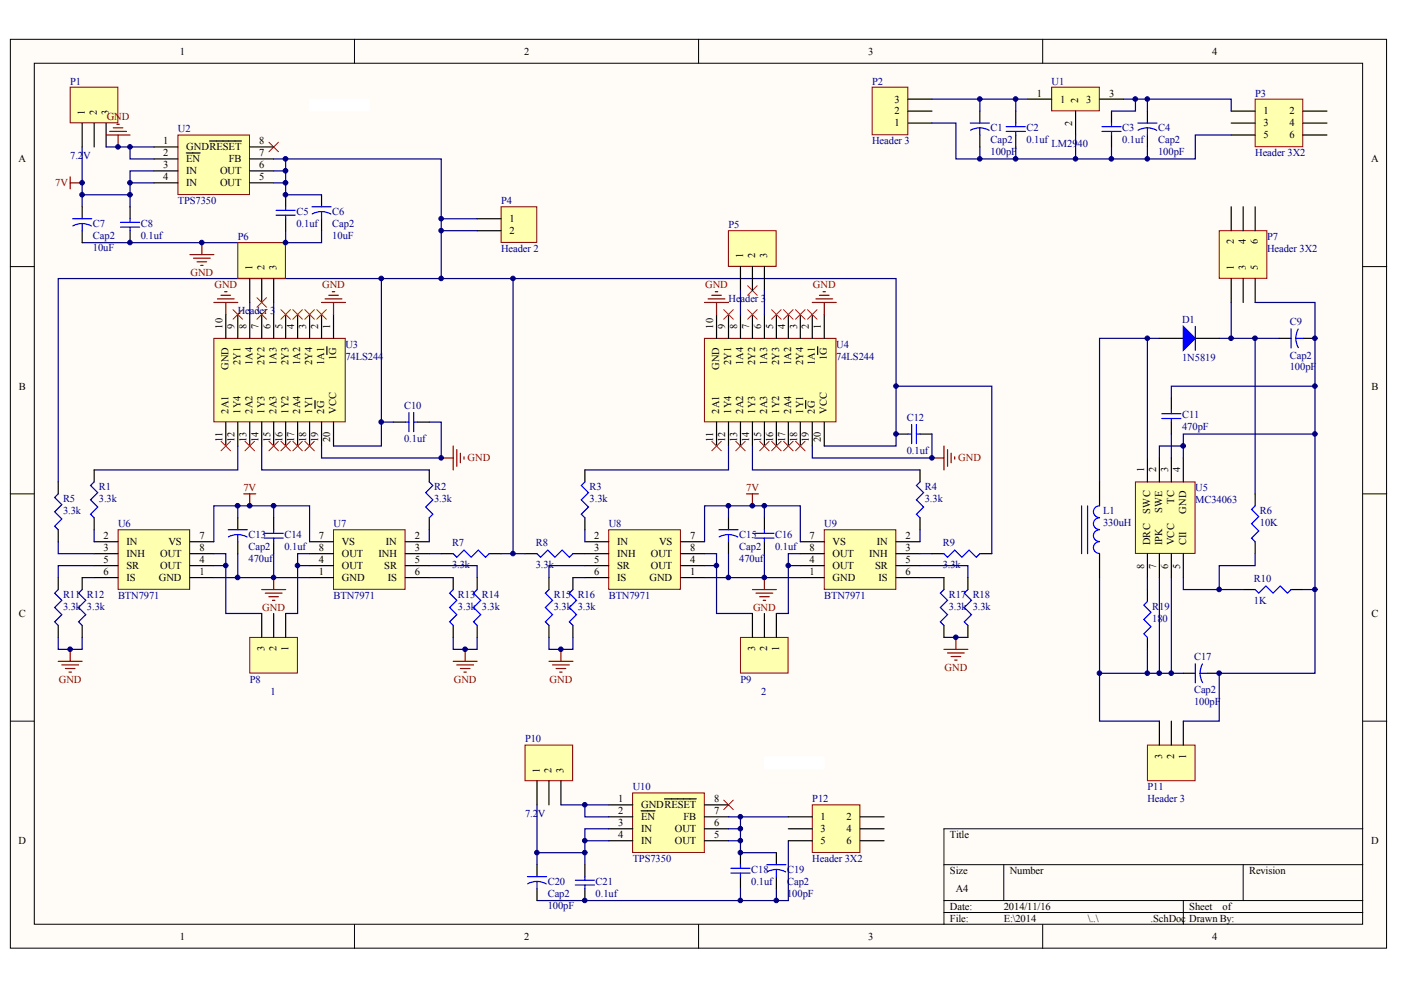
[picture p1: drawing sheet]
<svg xmlns="http://www.w3.org/2000/svg" width="297mm" height="210mm" viewBox="0 0 297 210" stroke-linecap="round" stroke-linejoin="round" font-family="sans-serif">
<g fill="#fffcf8" stroke="#000" stroke-width=".21">
<path d="M2.2 8.3h291.8v192.7h-291.8z"/>
<path d="M7.3 13.4h281.6v182.6h-281.6z"/>
</g>
<g fill="none" stroke="#000" stroke-width=".21">
<path d="M75.2 8.3v5.1M148.1 8.3v5.1M221.1 8.3v5.1M2.2 56.5h5.1M289 56.5h5M2.2 104.7h5.1M289 104.7h5M2.2 152.9h5.1M289 152.9h5M289 175.7h-88.9v20.3M75.2 196v5.1M148.1 196v5.1"/>
<path d="M200.1 183.3h88.9M200.1 190.9h88.9M200.1 193.5h88.9M212.8 183.3v7.6M221.1 196v5.1M250.9 190.9v5.1M263.6 183.3v7.6"/>
</g>
<path d="M149.4 71.7h27.8v17.7h-27.8z" fill="#ffffb0" stroke="#800000" stroke-width=".21"/>
<g fill="none" stroke="#000" stroke-width=".25">
<path d="M151.9 66.7v5M154.5 66.7v5M157 66.7v5M159.5 66.7v5M162.1 66.7v5M164.6 66.7v5M167.1 66.7v5M169.7 66.7v5M172.2 66.7v5M173.4 73.5v1.7M174.8 66.7v5M151.9 89.5v5.1"/>
<path d="M154.5 89.5v5.1M157 89.5v5.1M159.5 89.5v5.1M162.1 89.5v5.1M164.6 89.5v5.1M167.1 89.5v5.1M169.7 89.5v5.1M170.8 84.9v1.7M172.2 89.5v5.1M174.8 89.5v5.1"/>
</g>
<path d="M159.5 94.6v5h35.6M197.6 92v5.1h-25.4v-2.5" fill="none" stroke="#000080" stroke-width=".25"/>
<g fill="none" stroke="#800000" stroke-width=".25">
<path d="M149.4 64.1h5.1M150.1 63.4h3.6M150.9 62.6h2M151.7 61.9h.5M151.9 64.1v2.6M197.6 97.1h2.5M200.1 94.6v5M200.9 95.3v3.6M201.7 96.1v2M202.4 96.8v.6M14.9 137.7v2.5M55.5 125h5.1"/>
<path d="M56.2 125.8h3.6M57 126.5h2M57.8 127.3h.5M58 122.5v2.5M12.3 140.2h5.1M13.1 141h3.6M13.9 141.7h2M14.6 142.5h.5"/>
</g>
<path d="M25 112.3h15.2v12.6h-15.2z" fill="#ffffb0" stroke="#800000" stroke-width=".21"/>
<path d="M20 114.9h5M20 117.4h5M20 119.9h5M40.3 114.9h5M40.3 117.4h5M40.3 119.9h5M20 122.5h5M40.3 122.5h5" fill="none" stroke="#000" stroke-width=".25"/>
<path d="M70.7 112.3h15.2v12.6h-15.2z" fill="#ffffb0" stroke="#800000" stroke-width=".21"/>
<path d="M65.6 114.9h5.1M65.6 117.4h5.1M65.6 119.9h5.1M85.9 114.9h5.1M85.9 117.4h5.1M85.9 119.9h5.1M65.6 122.5h5.1M85.9 122.5h5.1" fill="none" stroke="#000" stroke-width=".25"/>
<g fill="none" stroke="#000080" stroke-width=".25">
<path d="M20 119.9h-7.7v2.6M45.3 117.4h2.6v12.7h7.6M45.3 114.9v-7.7h20.3v7.7M45.3 119.9h2.6M50.4 107.2v2.6M50.4 117.4v5.1M58 107.2v2.6M58 117.4v5.1M63.1 119.9h2.5M91 117.4h2.6M17.4 122.5h2.6M45.3 122.5h20.3"/>
<path d="M91 122.5h5.1"/>
</g>
<path d="M45.3 71.7h27.9v17.7h-27.9z" fill="#ffffb0" stroke="#800000" stroke-width=".21"/>
<g fill="none" stroke="#000" stroke-width=".25">
<path d="M47.9 66.7v5M50.4 66.7v5M52.9 66.7v5M55.5 66.7v5M58 66.7v5M60.6 66.7v5M63.1 66.7v5M65.6 66.7v5M68.2 66.7v5M69.3 73.5v1.7M70.7 66.7v5M47.9 89.5v5.1"/>
<path d="M50.4 89.5v5.1M52.9 89.5v5.1M55.5 89.5v5.1M58 89.5v5.1M60.6 89.5v5.1M63.1 89.5v5.1M65.6 89.5v5.1M66.8 84.9v1.7M68.2 89.5v5.1M70.7 89.5v5.1"/>
</g>
<path d="M50.4 94.6v5h-30.4M55.5 94.6v5h35.5M91 89.5h2.6v7.6h-25.4v-2.5M20 112.3v2.6M91 112.3v2.6" fill="none" stroke="#000080" stroke-width=".25"/>
<g fill="none" stroke="#800000" stroke-width=".25">
<path d="M40.3 54h5M41 54.7h3.6M41.8 55.5h2M42.5 56.3h.6M42.8 51.5v2.5M45.3 64.1h5.1M46.1 63.4h3.6M46.9 62.6h2M47.6 61.9h.5M47.9 64.1v2.6M93.6 97.1h2.5M96.1 94.6v5"/>
<path d="M96.9 95.3v3.6M97.6 96.1v2M98.4 96.8v.6"/>
</g>
<path d="M57 30.1l2 2.1M59 30.1l-2 2.1" fill="none" stroke="#f00" stroke-width=".21"/>
<path d="M37.7 28.6h15.2v12.7h-15.2z" fill="#ffffb0" stroke="#800000" stroke-width=".21"/>
<path d="M32.6 31.2h5.1M32.6 33.7h5.1M32.6 36.2h5.1M32.6 38.8h5.1M39.5 32.4h2.9M44.4 29.9h6.8M52.9 31.2h5.1M52.9 33.7h5.1M52.9 36.2h5.1M52.9 38.8h5.1" fill="none" stroke="#000" stroke-width=".25"/>
<path d="M32.6 36.2h-5v7.6M58 33.7h2.6v7.6h7.6M58 36.2h2.6M58 38.8h2.6" fill="none" stroke="#000080" stroke-width=".25"/>
<path d="M52.9 135.1h10.1v7.6h-10.1z" fill="#ffffb0" stroke="#800000" stroke-width=".21"/>
<g fill="none" stroke="#000" stroke-width=".25">
<path d="M20 99.6v2.6M91 99.6v2.6M12.3 102.2v2.5M12.3 112.3v2.6M20 109.8v2.5M91 109.8v2.5M93.6 117.4h2.5M103.7 117.4h2.5M12.3 122.5v2.5M12.3 132.6v2.5M17.4 122.5v2.5M17.4 132.6v2.5"/>
<path d="M55.5 130.1v5M58 130.1v5M60.6 130.1v5M96.1 122.5v2.5M96.1 132.6v2.5M101.2 122.5v2.5M101.2 132.6v2.5"/>
</g>
<path d="M17.4 31.2v12.6M27.6 38.8h5M60.6 33.7h33v25.4M17.4 41.3h10.2M80.9 59.1v35.5h-10.2M108.8 59.1h81.2v35.5h-15.2M154.5 94.6v5h-30.5M12.3 114.9v2.5h7.7M65.6 117.4h-2.5v12.7h-2.5M91 119.9h10.2v2.6M12.3 135.1v2.6h5.1v-2.6M96.1 135.1v2.6h5.1v-2.6" fill="none" stroke="#000080" stroke-width=".25"/>
<g fill="none" stroke="#800000" stroke-width=".25">
<path d="M68.2 64.1h5.1M68.9 63.4h3.6M69.7 62.6h2M70.5 61.9h.5M70.7 64.1v2.6M172.2 64.1h5.1M173 63.4h3.5M173.7 62.6h2.1M174.5 61.9h.5M174.8 64.1v2.6M98.6 137.7v2.5M118.9 137.7v2.5"/>
<path d="M159.5 125h5.1M160.3 125.8h3.5M161.1 126.5h2M161.8 127.3h.5M162.1 122.5v2.5M96.1 140.2h5.1M96.9 141h3.5M97.6 141.7h2M98.4 142.5h.5M116.4 140.2h5.1M117.2 141h3.5M117.9 141.7h2"/>
<path d="M118.7 142.5h.5"/>
</g>
<g fill="none" stroke="#f00" stroke-width=".21">
<path d="M49.4 65.7l2 2M51.4 65.7l-2 2M54.5 65.7l2 2M56.5 65.7l-2 2M59.5 65.7l2.1 2M61.6 65.7l-2.1 2M62.1 65.7l2 2M64.1 65.7l-2 2M64.6 65.7l2.1 2M66.7 65.7l-2.1 2M67.2 65.7l2 2M69.2 65.7l-2 2"/>
<path d="M153.4 65.7l2.1 2M155.5 65.7l-2.1 2M158.5 60.6l2 2M160.5 60.6l-2 2M163.6 65.7l2 2M165.6 65.7l-2 2M166.1 65.7l2.1 2M168.2 65.7l-2.1 2M168.7 65.7l2 2M170.7 65.7l-2 2M171.2 65.7l2 2M173.2 65.7l-2 2"/>
<path d="M46.9 93.6l2 2M48.9 93.6l-2 2M51.9 93.6l2.1 2M54 93.6l-2.1 2M57 93.6l2 2M59 93.6l-2 2M59.5 93.6l2.1 2M61.6 93.6l-2.1 2M62.1 93.6l2 2M64.1 93.6l-2 2M64.6 93.6l2.1 2M66.7 93.6l-2.1 2"/>
<path d="M150.9 93.6l2 2M152.9 93.6l-2 2M156 93.6l2 2M158 93.6l-2 2M161.1 93.6l2 2M163.1 93.6l-2 2M163.6 93.6l2 2M165.6 93.6l-2 2M166.1 93.6l2.1 2M168.2 93.6l-2.1 2M168.7 93.6l2 2M170.7 93.6l-2 2"/>
</g>
<path d="M12.3 104.7l-.7 .8 1.5 1.5-1.5 1.5 1.5 1.5-1.5 1.6 .7 .7M20 102.2l-.8 .7 1.5 1.6-1.5 1.5 1.5 1.5-1.5 1.5 .8 .8M91 102.2l.8 .7-1.5 1.6 1.5 1.5-1.5 1.5 1.5 1.5-.8 .8M96.1 117.4l.8 .8 1.5-1.6 1.5 1.6 1.5-1.6 1.5 1.6 .8-.8M12.3 125l-.7 .8 1.5 1.5-1.5 1.5 1.5 1.5-1.5 1.5 .7 .8M17.4 125l-.7 .8 1.5 1.5-1.5 1.5 1.5 1.5-1.5 1.5 .7 .8M96.1 125l-.8 .8 1.6 1.5-1.6 1.5 1.6 1.5-1.6 1.5 .8 .8M101.2 125l-.8 .8 1.5 1.5-1.5 1.5 1.5 1.5-1.5 1.5 .8 .8" fill="none" stroke="#00f" stroke-width=".25"/>
<path d="M129.1 112.3h15.2v12.6h-15.2z" fill="#ffffb0" stroke="#800000" stroke-width=".21"/>
<path d="M124 114.9h5.1M124 117.4h5.1M124 119.9h5.1M144.3 114.9h5.1M144.3 117.4h5.1M144.3 119.9h5.1M124 122.5h5.1M144.3 122.5h5.1" fill="none" stroke="#000" stroke-width=".25"/>
<path d="M174.8 112.3h15.1v12.6h-15.1z" fill="#ffffb0" stroke="#800000" stroke-width=".21"/>
<path d="M169.7 114.9h5.1M169.7 117.4h5.1M169.7 119.9h5.1M190 114.9h5.1M190 117.4h5.1M190 119.9h5.1M169.7 122.5h5.1M190 122.5h5.1" fill="none" stroke="#000" stroke-width=".25"/>
<g fill="none" stroke="#000080" stroke-width=".25">
<path d="M124 119.9h-7.6v2.6M124 112.3v2.6M149.4 117.4h2.5v12.7h7.6M149.4 114.9v-7.7h20.3v7.7M149.4 119.9h2.5M154.5 107.2v2.6M154.5 117.4v5.1M162.1 107.2v2.6M162.1 117.4v5.1M167.1 119.9h2.6M195.1 117.4h2.5M195.1 112.3v2.6"/>
<path d="M121.5 122.5h2.5M149.4 122.5h20.3M195.1 122.5h5"/>
</g>
<path d="M157 135.1h10.1v7.6h-10.1z" fill="#ffffb0" stroke="#800000" stroke-width=".21"/>
<g fill="none" stroke="#000" stroke-width=".25">
<path d="M27.6 43.8v2.6M27.6 48.9v2.6M60.6 41.3v2.5M60.6 46.4v2.5M124 99.6v2.6M195.1 99.6v2.6M58 109.8v2.5M58 114.9v2.5M111.3 117.4h2.6M121.5 117.4h2.5M124 109.8v2.5M162.1 109.8v2.5"/>
<path d="M162.1 114.9v2.5M195.1 109.8v2.5M197.6 117.4h2.5M207.7 117.4h2.6M116.4 122.5v2.5M116.4 132.6v2.5M121.5 122.5v2.5M121.5 132.6v2.5M159.5 130.1v5M162.1 130.1v5M164.6 130.1v5M200.1 122.5v2.5"/>
<path d="M200.1 132.6v2.5M205.2 122.5v2.5M205.2 132.6v2.5"/>
</g>
<path d="M60.6 48.9v2.6M68.2 48.9v2.6h-50.8M80.9 89.5h2.5M190 81.9h20.3v35.5M12.3 102.2v-43.1h96.5v58.3h-2.6M108.8 117.4h2.5M169.7 117.4h-2.6v12.7h-2.5M195.1 119.9h10.1v2.6M116.4 135.1v2.6h5.1v-2.6M200.1 135.1h5.1" fill="none" stroke="#000080" stroke-width=".25"/>
<g fill="none" stroke="#00f" stroke-width=".25">
<path d="M25.5 48.2h4.1M25.5 47.1h4.1M27.6 46.4v.7M27.6 48.2v.7M58.5 45.6h4.1M58.5 44.6h4.1M60.6 43.8v.8M60.6 45.6v.8M56 114.1h4.1M56 113.1h4.1M58 112.3v.8M58 114.1v.8"/>
<path d="M113.9 117.4l.7 .8 1.5-1.6 1.6 1.6 1.5-1.6 1.5 1.6 .8-.8M124 102.2l-.8 .7 1.6 1.6-1.6 1.5 1.6 1.5-1.6 1.5 .8 .8M160 114.1h4.1M160 113.1h4.1M162.1 112.3v.8M162.1 114.1v.8M195.1 102.2l-.8 .7 1.5 1.6-1.5 1.5 1.5 1.5-1.5 1.5 .8 .8M200.1 117.4l.8 .8 1.5-1.6 1.5 1.6 1.6-1.6 1.5 1.6 .7-.8M116.4 125l-.8 .8 1.6 1.5-1.6 1.5 1.6 1.5-1.6 1.5 .8 .8M121.5 125l-.8 .8 1.5 1.5-1.5 1.5 1.5 1.5-1.5 1.5 .8 .8M200.1 125l-.7 .8 1.5 1.5-1.5 1.5 1.5 1.5-1.5 1.5 .7 .8M205.2 125l-.8 .8 1.6 1.5-1.6 1.5 1.6 1.5-1.6 1.5 .8 .8"/>
</g>
<path d="M200.1 137.7h5.1M200.9 138.4h3.5M201.7 139.2h2M202.4 140h.5M202.7 135.1v2.6" fill="none" stroke="#800000" stroke-width=".25"/>
<path d="M106.2 43.8h7.6v7.6h-7.6z" fill="#ffffb0" stroke="#800000" stroke-width=".21"/>
<path d="M101.2 46.4h5M101.2 48.9h5" fill="none" stroke="#000" stroke-width=".25"/>
<path d="M93.6 46.4h7.6M93.6 48.9h7.6" fill="none" stroke="#000080" stroke-width=".25"/>
<path d="M50.4 51.5h10.1v7.5h-10.1z" fill="#ffffb0" stroke="#800000" stroke-width=".21"/>
<path d="M52.9 59.1v5M55.5 59.1v5M58 59.1v5" fill="none" stroke="#000" stroke-width=".25"/>
<path d="M154.4 48.9h10.2v7.6h-10.2z" fill="#ffffb0" stroke="#800000" stroke-width=".21"/>
<path d="M157 56.5v5.1M159.5 56.5v5.1M162.1 56.5v5.1" fill="none" stroke="#000" stroke-width=".25"/>
<path d="M52.9 64.1v2.6M58 64.1v2.6M157 61.6v5.1M162.1 61.6v5.1" fill="none" stroke="#000080" stroke-width=".25"/>
<path d="M54.5 63.1l2 2M56.5 63.1l-2 2M158.5 65.7l2 2M160.5 65.7l-2 2" fill="none" stroke="#f00" stroke-width=".21"/>
<path d="M14.9 18.5h10.1v7.5h-10.1z" fill="#ffffb0" stroke="#800000" stroke-width=".21"/>
<path d="M17.4 26.1v5.1M20 26.1v5.1M22.5 26.1v5.1" fill="none" stroke="#000" stroke-width=".25"/>
<path d="M22.5 31.2h5.1M32.6 31.2h-5v2.5h5" fill="none" stroke="#000080" stroke-width=".25"/>
<path d="M65.6 21h12.7v2.5h-12.7z" fill="#fff" stroke="#fff" stroke-width=".21"/>
<path d="M14.9 37.5v2.5M14.9 38.8h2.5M51.7 104.7h2.5M52.9 104.7v2.5M158.3 104.7h2.5M159.5 104.7v2.5" fill="none" stroke="#800000" stroke-width=".25"/>
<path d="M223 18.5h10.1v5h-10.1z" fill="#ffffb0" stroke="#800000" stroke-width=".21"/>
<path d="M215.4 23.6v2.5M215.4 28.6v2.6M217.9 21h5.1M228 23.6v5M233.1 21h5.1M235.7 23.6v2.5M235.7 28.6v2.6" fill="none" stroke="#000" stroke-width=".25"/>
<path d="M207.7 31.2v2.5h7.7M207.7 21v2.6M215.4 31.2v2.5h20.3v-2.5M215.4 21v2.6M243.3 31.2v2.5h-7.6M243.3 21v2.6" fill="none" stroke="#000080" stroke-width=".25"/>
<path d="M213.3 27.9h4.1M213.3 26.9h4.1M215.4 26.1v.8M215.4 27.9v.7M233.6 27.9h4.1M233.6 26.9h4.1M235.7 26.1v.8M235.7 27.9v.7" fill="none" stroke="#00f" stroke-width=".25"/>
<path d="M184.9 18.5h7.6v10.1h-7.6z" fill="#ffffb0" stroke="#800000" stroke-width=".21"/>
<path d="M192.5 26.1h5.1M192.5 23.6h5.1M192.5 21h5.1" fill="none" stroke="#000" stroke-width=".25"/>
<path d="M197.6 26.1h5.1v7.6h5M197.6 21h20.3M228 28.6v5.1M238.2 21h22.8v2.6M261 28.6h-7.6v5.1h-10.1" fill="none" stroke="#000080" stroke-width=".25"/>
<path d="M240.7 102.2h12.7v15.1h-12.7z" fill="#ffffb0" stroke="#800000" stroke-width=".21"/>
<g fill="none" stroke="#000" stroke-width=".25">
<path d="M245.8 71.7h5.1M253.4 71.7h5.1M243.3 97.1v5.1M245.8 97.1v5.1M248.3 84.4v2.6M248.3 89.5v2.5M248.3 97.1v5.1M250.9 97.1v5.1M233.1 102.2v5M233.1 117.4v5.1M243.3 117.4v5.1M245.8 117.4v5.1"/>
<path d="M248.3 117.4v5.1M250.9 117.4v5.1M266.1 104.7v2.5M266.1 114.9v2.5M243.3 125v2.5M243.3 135.1v2.6M263.6 125h2.5M273.7 125h2.6"/>
</g>
<g fill="none" stroke="#00f" stroke-width=".25">
<path d="M253.4 69.2v5.1M246.3 87.7h4.1M246.3 88.7h4.1M248.3 87v.7M248.3 88.7v.8M229.3 107.2v10.2M230.6 107.2v10.2M233.1 114.9a1.24 1.24 0 0 0-1.3 1.2 1.24 1.24 0 0 0 1.3 1.2M233.1 112.3a1.24 1.24 0 0 0-1.3 1.3 1.24 1.24 0 0 0 1.3 1.2M233.1 109.8a1.24 1.24 0 0 0-1.3 1.2 1.24 1.24 0 0 0 1.3 1.3M233.1 107.2a1.24 1.24 0 0 0-1.3 1.3 1.24 1.24 0 0 0 1.3 1.2M266.1 107.2l-.7 .8 1.5 1.5-1.5 1.6 1.5 1.5-1.5 1.5 .7 .8"/>
<path d="M243.3 127.5l-.8 .8 1.5 1.5-1.5 1.5 1.5 1.6-1.5 1.5 .8 .7M266.1 125l.8 .8 1.5-1.6 1.5 1.6 1.5-1.6 1.6 1.6 .7-.8"/>
</g>
<path d="M243.3 71.7v25.4M245.8 71.7h-12.7v30.5M258.5 71.7h7.6v33M248.3 92v5.1M250.9 94.6h-5.1v2.5M233.1 122.5v20.3h17.8M243.3 122.5v2.5M243.3 137.7v5.1M245.8 122.5v20.3M248.3 122.5v20.3" fill="none" stroke="#000080" stroke-width=".25"/>
<path d="M250.9 69.2l2.5 2.5-2.5 2.6z" fill="#00f" stroke="#00f" stroke-width=".25"/>
<path d="M243.3 158h10.1v7.5h-10.1z" fill="#ffffb0" stroke="#800000" stroke-width=".21"/>
<path d="M245.8 152.9v5.1M248.3 152.9v5.1M250.9 152.9v5.1" fill="none" stroke="#000" stroke-width=".25"/>
<path d="M266.1 71.7h5.1M233.1 142.8v10.1h12.7" fill="none" stroke="#000080" stroke-width=".25"/>
<path d="M22.5 28.6h5.1M23.3 27.9h3.5M24 27.1h2M24.8 26.3h.5M25 28.6v2.6" fill="none" stroke="#800000" stroke-width=".25"/>
<path d="M153.4 169.6l2.1 2.1M155.5 169.6l-2.1 2.1" fill="none" stroke="#f00" stroke-width=".21"/>
<path d="M134.1 168.1h15.2v12.6h-15.2z" fill="#ffffb0" stroke="#800000" stroke-width=".21"/>
<g fill="none" stroke="#000" stroke-width=".25">
<path d="M129.1 170.7h5.1M129.1 173.2h5.1M129.1 175.7h5.1M129.1 178.3h5.1M135.9 171.9h3M140.9 169.4h6.7M149.4 170.7h5.1M149.4 173.2h5.1M149.4 175.7h5.1M149.4 178.3h5.1M124 183.3v2.6M124 188.4v2.5"/>
<path d="M157 180.8v2.5M157 185.9v2.5"/>
</g>
<path d="M113.9 170.7v12.6M124 178.3h5.1M129.1 175.7h-5.1v7.6M154.5 173.2h2.5v7.6h7.6M154.5 175.7h2.5M154.5 178.3h2.5M113.9 180.8h10.1M157 188.4v2.5M164.6 188.4v2.5h-50.7" fill="none" stroke="#000080" stroke-width=".25"/>
<path d="M122 187.6h4M122 186.6h4M124 185.9v.7M124 187.6v.8M155 185.1h4M155 184.1h4M157 183.3v.8M157 185.1v.8" fill="none" stroke="#00f" stroke-width=".25"/>
<path d="M111.3 158h10.1v7.5h-10.1z" fill="#ffffb0" stroke="#800000" stroke-width=".21"/>
<path d="M113.9 165.6v5.1M116.4 165.6v5.1M118.9 165.6v5.1" fill="none" stroke="#000" stroke-width=".25"/>
<path d="M240.7 21v2.6h-5M248.3 84.4v-2.5h30.5v10.1M250.9 97.1v-5.1h27.9v50.8h-20.3v10.1h-7.6M276.3 125h2.5M118.9 170.7h5.1M129.1 170.7h-5.1v2.5h5.1M157 173.2h10.1M167.1 178.3v12.6h-2.5" fill="none" stroke="#000080" stroke-width=".25"/>
<path d="M162.1 160.5h12.6v2.5h-12.6z" fill="#fff" stroke="#fff" stroke-width=".21"/>
<path d="M266.1 21h10.1v10.1h-10.1z" fill="#ffffb0" stroke="#800000" stroke-width=".21"/>
<path d="M261 23.6h5.1M261 26.1h5.1M261 28.6h5.1M276.3 23.6h5M276.3 26.1h5M276.3 28.6h5" fill="none" stroke="#000" stroke-width=".25"/>
<path d="M258.5 48.9h10.1v10.1h-10.1z" fill="#ffffb0" stroke="#800000" stroke-width=".21"/>
<path d="M261 43.8v5.1M261 59.1v5M263.6 43.8v5.1M263.6 59.1v5M266.1 43.8v5.1M266.1 59.1v5" fill="none" stroke="#000" stroke-width=".25"/>
<path d="M172.2 170.7h10.1v10h-10.1z" fill="#ffffb0" stroke="#800000" stroke-width=".21"/>
<g fill="none" stroke="#000" stroke-width=".25">
<path d="M207.7 23.6v2.5M207.7 28.6v2.6M243.3 23.6v2.5M243.3 28.6v2.6M17.4 43.8v2.6M17.4 48.9v2.6M68.2 41.3v2.5M68.2 46.4v2.5M271.2 71.7h2.5M276.3 71.7h2.5M83.4 89.5h2.5M88.5 89.5h2.5"/>
<path d="M190 92h2.5M195.1 92h2.5M50.4 109.8v2.5M50.4 114.9v2.5M154.5 109.8v2.5M154.5 114.9v2.5M250.9 142.8h2.5M256 142.8h2.5M167.1 173.2h5.1M167.1 175.7h5.1M167.1 178.3h5.1M182.4 173.2h5"/>
<path d="M182.4 175.7h5M182.4 178.3h5M113.9 183.3v2.6M113.9 188.4v2.5M164.6 180.8v2.5M164.6 185.9v2.5"/>
</g>
<path d="M261 64.1v7.6M266.1 64.1h12.7v17.8M266.1 117.4v2.5h-7.6v5.1M250.9 122.5v2.5h12.7" fill="none" stroke="#000080" stroke-width=".25"/>
<g fill="none" stroke="#00f" stroke-width=".25">
<path d="M205.7 26.1h4.1M207.7 27.1l1.3 .2 .7 .3M207.7 27.1l-1.2 .2-.7 .3M207.7 27.1v1.5M241.2 26.1h4.1M243.3 27.1l.8 .1 1.1 .4M243.3 27.1l-1.2 .2-.8 .3M243.3 27.1v1.5M15.4 46.4h4.1M17.4 47.4l1.2 .2 .8 .3M17.4 47.4l-1.2 .2-.8 .3M17.4 47.4v1.5"/>
<path d="M66.1 43.8h4.1M68.2 44.9l1.2 .2 .7 .3M68.2 44.9h-.8l-1.2 .5M68.2 44.9v1.5M273.7 69.7v4.1M274.7 71.7h1.6M274.7 71.7l.2 1.3 .4 .7M275.2 69.8l-.3 .7-.2 1.2M85.9 89.5h.8M86.7 87.5v4M87.7 87.5v4M87.7 89.5h.8"/>
<path d="M192.5 92h.8M193.3 90v4.1M194.3 90v4.1M194.3 92h.8M48.4 112.3h4M50.4 113.3l1.2 .2 .8 .4M50.4 113.3l-.8 .1-1.2 .4M50.4 113.3v1.6M152.4 112.3h4.1M154.5 113.3l1.2 .2 .7 .4M154.5 113.3l-.9 .1-1.1 .4M154.5 113.3v1.6"/>
<path d="M253.4 140.7v4.1M254.4 142.8h1.6M254.4 142.8l.1 .8 .5 1.1M254.9 140.8l-.3 .7-.2 1.3M111.8 185.9h4.1M113.9 186.9l.8 .1 1.1 .4M113.9 186.9l-1.3 .2-.7 .3M113.9 186.9v1.5M162.6 183.3h4M164.6 184.3l.8 .1 1.2 .5M164.6 184.3l-1.2 .2-.8 .4M164.6 184.3v1.6"/>
</g>
<g fill="#000080" stroke="#000080" stroke-width=".21">
<circle cx="14.9" cy="137.7" r=".48"/>
<circle cx="17.4" cy="41.3" r=".48"/>
<circle cx="17.4" cy="38.7" r=".48"/>
<circle cx="25" cy="31.1" r=".48"/>
<circle cx="27.5" cy="51.4" r=".48"/>
<circle cx="27.5" cy="41.3" r=".48"/>
<circle cx="27.5" cy="38.7" r=".48"/>
<circle cx="27.5" cy="31.1" r=".48"/>
<circle cx="42.8" cy="51.4" r=".48"/>
<circle cx="47.8" cy="119.9" r=".48"/>
<circle cx="50.4" cy="122.4" r=".49"/>
<circle cx="50.4" cy="107.2" r=".49"/>
<circle cx="52.9" cy="107.2" r=".48"/>
<circle cx="58" cy="122.4" r=".48"/>
<circle cx="58" cy="107.2" r=".48"/>
<circle cx="60.5" cy="51.4" r=".49"/>
<circle cx="60.5" cy="41.3" r=".49"/>
<circle cx="60.5" cy="38.7" r=".49"/>
<circle cx="60.5" cy="36.2" r=".49"/>
<circle cx="60.5" cy="33.7" r=".49"/>
<circle cx="63.1" cy="119.9" r=".48"/>
<circle cx="80.8" cy="89.5" r=".49"/>
<circle cx="80.8" cy="59" r=".49"/>
<circle cx="93.5" cy="97.1" r=".48"/>
<circle cx="93.5" cy="59" r=".48"/>
<circle cx="93.5" cy="48.9" r=".48"/>
<circle cx="93.5" cy="46.4" r=".48"/>
<circle cx="98.6" cy="137.7" r=".48"/>
<circle cx="108.8" cy="117.4" r=".48"/>
<circle cx="108.8" cy="59" r=".48"/>
<circle cx="113.8" cy="180.8" r=".48"/>
<circle cx="118.9" cy="137.7" r=".48"/>
<circle cx="124" cy="190.9" r=".48"/>
<circle cx="124" cy="180.8" r=".48"/>
<circle cx="124" cy="178.2" r=".48"/>
<circle cx="124" cy="170.6" r=".48"/>
<circle cx="151.9" cy="119.9" r=".48"/>
<circle cx="154.4" cy="122.4" r=".48"/>
<circle cx="154.4" cy="107.2" r=".48"/>
<circle cx="157" cy="190.9" r=".48"/>
<circle cx="157" cy="180.8" r=".48"/>
<circle cx="157" cy="178.2" r=".48"/>
<circle cx="157" cy="175.7" r=".48"/>
<circle cx="157" cy="173.2" r=".48"/>
<circle cx="159.5" cy="107.2" r=".48"/>
<circle cx="162" cy="122.4" r=".48"/>
<circle cx="162" cy="107.2" r=".48"/>
<circle cx="164.6" cy="190.9" r=".48"/>
<circle cx="167.1" cy="119.9" r=".48"/>
<circle cx="190" cy="92" r=".48"/>
<circle cx="190" cy="81.9" r=".48"/>
<circle cx="197.6" cy="97.1" r=".48"/>
<circle cx="202.6" cy="135.1" r=".48"/>
<circle cx="207.7" cy="33.7" r=".48"/>
<circle cx="207.7" cy="21" r=".48"/>
<circle cx="215.3" cy="33.7" r=".49"/>
<circle cx="215.3" cy="21" r=".49"/>
<circle cx="228" cy="33.7" r=".48"/>
<circle cx="233.1" cy="142.7" r=".48"/>
<circle cx="235.6" cy="33.7" r=".49"/>
<circle cx="240.7" cy="21" r=".49"/>
<circle cx="243.2" cy="142.7" r=".48"/>
<circle cx="243.2" cy="71.7" r=".48"/>
<circle cx="243.2" cy="33.7" r=".48"/>
<circle cx="243.2" cy="21" r=".48"/>
<circle cx="245.8" cy="142.7" r=".49"/>
<circle cx="248.3" cy="142.7" r=".48"/>
<circle cx="250.9" cy="94.5" r=".49"/>
<circle cx="258.5" cy="142.7" r=".48"/>
<circle cx="258.5" cy="125" r=".48"/>
<circle cx="261" cy="71.7" r=".49"/>
<circle cx="266.1" cy="71.7" r=".49"/>
<circle cx="278.8" cy="125" r=".48"/>
<circle cx="278.8" cy="92" r=".48"/>
<circle cx="278.8" cy="81.9" r=".48"/>
<circle cx="278.8" cy="71.7" r=".48"/>
</g>
<g font-size="2.2">
<text x="38.2" y="11.6">1</text>
<text x="111.1" y="11.6">2</text>
<text x="184.1" y="11.6">3</text>
<text x="257" y="11.6">4</text>
<text x="189.7" y="21.7">3</text>
<text x="219.9" y="20.5">1</text>
<text x="224.7" y="21.7">1</text>
<text x="228.6" y="21.8" transform="rotate(-90 228.6 21.8)">2</text>
<text x="230.3" y="21.7">3</text>
<text x="235.2" y="20.5">3</text>
<text x="18" y="24.3" transform="rotate(-90 18 24.3)">1</text>
<text x="20.5" y="24.3" transform="rotate(-90 20.5 24.3)">2</text>
<text x="23.1" y="24.3" transform="rotate(-90 23.1 24.3)">3</text>
<text x="189.7" y="26.8">1</text>
<text x="189.7" y="24.3">2</text>
<text x="227.3" y="26.7" transform="rotate(-90 227.3 26.7)">2</text>
<text x="267.9" y="24.3">1</text>
<text x="267.9" y="26.8">3</text>
<text x="267.9" y="29.3">5</text>
<text x="273.4" y="24.3">2</text>
<text x="273.4" y="26.8">4</text>
<text x="273.4" y="29.3">6</text>
<text x="3.9" y="34.4">A</text>
<text x="34.6" y="30.6">1</text>
<text x="34.6" y="33.2">2</text>
<text x="34.6" y="35.7">3</text>
<text x="39.5" y="31.9">GNDRESET</text>
<text x="39.5" y="34.4">EN</text>
<text x="48.5" y="34.4">FB</text>
<text x="55" y="35.7">6</text>
<text x="55" y="33.2">7</text>
<text x="55" y="30.6">8</text>
<text x="290.7" y="34.4">A</text>
<text x="34.6" y="38.2">4</text>
<text x="39.5" y="37">IN</text>
<text x="39.5" y="39.5">IN</text>
<text x="46.7" y="39.5">OUT</text>
<text x="46.7" y="37">OUT</text>
<text x="55" y="38.2">5</text>
<text x="108" y="47.1">1</text>
<text x="108" y="49.6">2</text>
<text x="261.6" y="51.8" transform="rotate(-90 261.6 51.8)">2</text>
<text x="264.1" y="51.8" transform="rotate(-90 264.1 51.8)">4</text>
<text x="266.7" y="51.8" transform="rotate(-90 266.7 51.8)">6</text>
<text x="53.5" y="57.3" transform="rotate(-90 53.5 57.3)">1</text>
<text x="56.1" y="57.3" transform="rotate(-90 56.1 57.3)">2</text>
<text x="58.6" y="57.3" transform="rotate(-90 58.6 57.3)">3</text>
<text x="157.6" y="54.7" transform="rotate(-90 157.6 54.7)">1</text>
<text x="160.1" y="54.7" transform="rotate(-90 160.1 54.7)">2</text>
<text x="162.6" y="54.7" transform="rotate(-90 162.6 54.7)">3</text>
<text x="261.6" y="57.3" transform="rotate(-90 261.6 57.3)">1</text>
<text x="264.1" y="57.3" transform="rotate(-90 264.1 57.3)">3</text>
<text x="266.7" y="57.3" transform="rotate(-90 266.7 57.3)">5</text>
<text x="47.2" y="69.7" transform="rotate(-90 47.2 69.7)">10</text>
<text x="49.7" y="69.7" transform="rotate(-90 49.7 69.7)">9</text>
<text x="52.3" y="69.7" transform="rotate(-90 52.3 69.7)">8</text>
<text x="54.8" y="69.7" transform="rotate(-90 54.8 69.7)">7</text>
<text x="57.3" y="69.7" transform="rotate(-90 57.3 69.7)">6</text>
<text x="59.9" y="69.7" transform="rotate(-90 59.9 69.7)">5</text>
<text x="62.4" y="69.7" transform="rotate(-90 62.4 69.7)">4</text>
<text x="64.9" y="69.7" transform="rotate(-90 64.9 69.7)">3</text>
<text x="67.5" y="69.7" transform="rotate(-90 67.5 69.7)">2</text>
<text x="70" y="69.7" transform="rotate(-90 70 69.7)">1</text>
<text x="151.2" y="69.7" transform="rotate(-90 151.2 69.7)">10</text>
<text x="153.8" y="69.7" transform="rotate(-90 153.8 69.7)">9</text>
<text x="156.3" y="69.7" transform="rotate(-90 156.3 69.7)">8</text>
<text x="158.8" y="69.7" transform="rotate(-90 158.8 69.7)">7</text>
<text x="161.4" y="69.7" transform="rotate(-90 161.4 69.7)">6</text>
<text x="163.9" y="69.7" transform="rotate(-90 163.9 69.7)">5</text>
<text x="166.4" y="69.7" transform="rotate(-90 166.4 69.7)">4</text>
<text x="169" y="69.7" transform="rotate(-90 169 69.7)">3</text>
<text x="171.5" y="69.7" transform="rotate(-90 171.5 69.7)">2</text>
<text x="174.1" y="69.7" transform="rotate(-90 174.1 69.7)">1</text>
<text x="51" y="77.4" transform="rotate(-90 51 77.4)">2Y1</text>
<text x="53.5" y="77.4" transform="rotate(-90 53.5 77.4)">1A4</text>
<text x="56.1" y="77.4" transform="rotate(-90 56.1 77.4)">2Y2</text>
<text x="58.6" y="77.4" transform="rotate(-90 58.6 77.4)">1A3</text>
<text x="61.1" y="77.4" transform="rotate(-90 61.1 77.4)">2Y3</text>
<text x="63.7" y="77.4" transform="rotate(-90 63.7 77.4)">1A2</text>
<text x="66.2" y="77.4" transform="rotate(-90 66.2 77.4)">2Y4</text>
<text x="68.7" y="77.4" transform="rotate(-90 68.7 77.4)">1A1</text>
<text x="71.3" y="76.3" transform="rotate(-90 71.3 76.3)">1G</text>
<text x="155" y="77.4" transform="rotate(-90 155 77.4)">2Y1</text>
<text x="157.6" y="77.4" transform="rotate(-90 157.6 77.4)">1A4</text>
<text x="160.1" y="77.4" transform="rotate(-90 160.1 77.4)">2Y2</text>
<text x="162.6" y="77.4" transform="rotate(-90 162.6 77.4)">1A3</text>
<text x="165.2" y="77.4" transform="rotate(-90 165.2 77.4)">2Y3</text>
<text x="167.7" y="77.4" transform="rotate(-90 167.7 77.4)">1A2</text>
<text x="170.3" y="77.4" transform="rotate(-90 170.3 77.4)">2Y4</text>
<text x="172.8" y="77.4" transform="rotate(-90 172.8 77.4)">1A1</text>
<text x="175.3" y="76.3" transform="rotate(-90 175.3 76.3)">1G</text>
<text x="4" y="82.6">B</text>
<text x="48.4" y="78.5" transform="rotate(-90 48.4 78.5)">GND</text>
<text x="152.5" y="78.5" transform="rotate(-90 152.5 78.5)">GND</text>
<text x="290.8" y="82.6">B</text>
<text x="48.4" y="87.7" transform="rotate(-90 48.4 87.7)">2A1</text>
<text x="51" y="87.7" transform="rotate(-90 51 87.7)">1Y4</text>
<text x="53.5" y="87.7" transform="rotate(-90 53.5 87.7)">2A2</text>
<text x="56.1" y="87.7" transform="rotate(-90 56.1 87.7)">1Y3</text>
<text x="58.6" y="87.7" transform="rotate(-90 58.6 87.7)">2A3</text>
<text x="61.1" y="87.7" transform="rotate(-90 61.1 87.7)">1Y2</text>
<text x="63.7" y="87.7" transform="rotate(-90 63.7 87.7)">2A4</text>
<text x="66.2" y="87.7" transform="rotate(-90 66.2 87.7)">1Y1</text>
<text x="68.7" y="87.7" transform="rotate(-90 68.7 87.7)">2G</text>
<text x="71.3" y="87.7" transform="rotate(-90 71.3 87.7)">VCC</text>
<text x="152.5" y="87.7" transform="rotate(-90 152.5 87.7)">2A1</text>
<text x="155" y="87.7" transform="rotate(-90 155 87.7)">1Y4</text>
<text x="157.6" y="87.7" transform="rotate(-90 157.6 87.7)">2A2</text>
<text x="160.1" y="87.7" transform="rotate(-90 160.1 87.7)">1Y3</text>
<text x="162.6" y="87.7" transform="rotate(-90 162.6 87.7)">2A3</text>
<text x="165.2" y="87.7" transform="rotate(-90 165.2 87.7)">1Y2</text>
<text x="167.7" y="87.7" transform="rotate(-90 167.7 87.7)">2A4</text>
<text x="170.3" y="87.7" transform="rotate(-90 170.3 87.7)">1Y1</text>
<text x="172.8" y="87.7" transform="rotate(-90 172.8 87.7)">2G</text>
<text x="175.3" y="87.7" transform="rotate(-90 175.3 87.7)">VCC</text>
<text x="47.2" y="93.8" transform="rotate(-90 47.2 93.8)">11</text>
<text x="49.7" y="93.8" transform="rotate(-90 49.7 93.8)">12</text>
<text x="52.3" y="93.8" transform="rotate(-90 52.3 93.8)">13</text>
<text x="54.8" y="93.8" transform="rotate(-90 54.8 93.8)">14</text>
<text x="57.3" y="93.8" transform="rotate(-90 57.3 93.8)">15</text>
<text x="59.9" y="93.8" transform="rotate(-90 59.9 93.8)">16</text>
<text x="62.4" y="93.8" transform="rotate(-90 62.4 93.8)">17</text>
<text x="64.9" y="93.8" transform="rotate(-90 64.9 93.8)">18</text>
<text x="67.5" y="93.8" transform="rotate(-90 67.5 93.8)">19</text>
<text x="70" y="93.8" transform="rotate(-90 70 93.8)">20</text>
<text x="151.2" y="93.8" transform="rotate(-90 151.2 93.8)">11</text>
<text x="153.8" y="93.8" transform="rotate(-90 153.8 93.8)">12</text>
<text x="156.3" y="93.8" transform="rotate(-90 156.3 93.8)">13</text>
<text x="158.8" y="93.8" transform="rotate(-90 158.8 93.8)">14</text>
<text x="161.4" y="93.8" transform="rotate(-90 161.4 93.8)">15</text>
<text x="163.9" y="93.8" transform="rotate(-90 163.9 93.8)">16</text>
<text x="166.4" y="93.8" transform="rotate(-90 166.4 93.8)">17</text>
<text x="169" y="93.8" transform="rotate(-90 169 93.8)">18</text>
<text x="171.5" y="93.8" transform="rotate(-90 171.5 93.8)">19</text>
<text x="174.1" y="93.8" transform="rotate(-90 174.1 93.8)">20</text>
<text x="242.6" y="100.1" transform="rotate(-90 242.6 100.1)">1</text>
<text x="245.1" y="100.1" transform="rotate(-90 245.1 100.1)">2</text>
<text x="247.7" y="100.1" transform="rotate(-90 247.7 100.1)">3</text>
<text x="250.2" y="100.1" transform="rotate(-90 250.2 100.1)">4</text>
<text x="248.9" y="106.9" transform="rotate(-90 248.9 106.9)">TC</text>
<text x="243.8" y="108.9" transform="rotate(-90 243.8 108.9)">SWC</text>
<text x="246.4" y="108.8" transform="rotate(-90 246.4 108.8)">SWE</text>
<text x="251.5" y="108.9" transform="rotate(-90 251.5 108.9)">GND</text>
<text x="21.9" y="114.3">2</text>
<text x="21.9" y="116.8">3</text>
<text x="21.9" y="119.4">5</text>
<text x="26.8" y="115.6">IN</text>
<text x="26.8" y="118.1">INH</text>
<text x="34" y="118.1">OUT</text>
<text x="35.7" y="115.6">VS</text>
<text x="42.3" y="119.4">4</text>
<text x="42.3" y="114.3">7</text>
<text x="42.3" y="116.8">8</text>
<text x="67.6" y="119.4">4</text>
<text x="67.6" y="114.3">7</text>
<text x="67.6" y="116.8">8</text>
<text x="72.5" y="115.6">VS</text>
<text x="72.5" y="118.1">OUT</text>
<text x="80.2" y="118.1">INH</text>
<text x="81.8" y="115.6">IN</text>
<text x="88" y="114.3">2</text>
<text x="88" y="116.8">3</text>
<text x="88" y="119.4">5</text>
<text x="126" y="114.3">2</text>
<text x="126" y="116.8">3</text>
<text x="126" y="119.4">5</text>
<text x="130.9" y="115.6">IN</text>
<text x="130.9" y="118.1">INH</text>
<text x="138" y="118.1">OUT</text>
<text x="139.7" y="115.6">VS</text>
<text x="146.3" y="119.4">4</text>
<text x="146.3" y="114.3">7</text>
<text x="146.3" y="116.8">8</text>
<text x="171.6" y="119.4">4</text>
<text x="171.6" y="114.3">7</text>
<text x="171.6" y="116.8">8</text>
<text x="176.5" y="115.6">VS</text>
<text x="176.5" y="118.1">OUT</text>
<text x="184.3" y="118.1">INH</text>
<text x="185.9" y="115.6">IN</text>
<text x="192" y="114.3">2</text>
<text x="192" y="116.8">3</text>
<text x="192" y="119.4">5</text>
<text x="243.8" y="115.6" transform="rotate(-90 243.8 115.6)">DRC</text>
<text x="246.4" y="115.6" transform="rotate(-90 246.4 115.6)">IPK</text>
<text x="248.9" y="115.6" transform="rotate(-90 248.9 115.6)">VCC</text>
<text x="251.5" y="115.6" transform="rotate(-90 251.5 115.6)">CII</text>
<text x="21.9" y="121.9">6</text>
<text x="26.8" y="120.6">SR</text>
<text x="26.8" y="123.2">IS</text>
<text x="33.7" y="123.2">GND</text>
<text x="34" y="120.6">OUT</text>
<text x="42.3" y="121.9">1</text>
<text x="67.6" y="121.9">1</text>
<text x="72.5" y="123.2">GND</text>
<text x="72.5" y="120.6">OUT</text>
<text x="81.5" y="120.6">SR</text>
<text x="82.2" y="123.2">IS</text>
<text x="88" y="121.9">6</text>
<text x="126" y="121.9">6</text>
<text x="130.9" y="120.6">SR</text>
<text x="130.9" y="123.2">IS</text>
<text x="137.7" y="123.2">GND</text>
<text x="138" y="120.6">OUT</text>
<text x="146.3" y="121.9">1</text>
<text x="171.6" y="121.9">1</text>
<text x="176.5" y="123.2">GND</text>
<text x="176.5" y="120.6">OUT</text>
<text x="185.5" y="120.6">SR</text>
<text x="186.3" y="123.2">IS</text>
<text x="192" y="121.9">6</text>
<text x="242.6" y="120.6" transform="rotate(-90 242.6 120.6)">8</text>
<text x="245.1" y="120.6" transform="rotate(-90 245.1 120.6)">7</text>
<text x="247.7" y="120.6" transform="rotate(-90 247.7 120.6)">6</text>
<text x="250.2" y="120.6" transform="rotate(-90 250.2 120.6)">5</text>
<text x="4" y="130.8">C</text>
<text x="290.8" y="130.8">C</text>
<text x="56.1" y="138.1" transform="rotate(-90 56.1 138.1)">3</text>
<text x="58.6" y="138.1" transform="rotate(-90 58.6 138.1)">2</text>
<text x="61.1" y="138.1" transform="rotate(-90 61.1 138.1)">1</text>
<text x="160.1" y="138.1" transform="rotate(-90 160.1 138.1)">3</text>
<text x="162.6" y="138.1" transform="rotate(-90 162.6 138.1)">2</text>
<text x="165.2" y="138.1" transform="rotate(-90 165.2 138.1)">1</text>
<text x="246.4" y="160.9" transform="rotate(-90 246.4 160.9)">3</text>
<text x="248.9" y="160.9" transform="rotate(-90 248.9 160.9)">2</text>
<text x="251.5" y="160.9" transform="rotate(-90 251.5 160.9)">1</text>
<text x="114.4" y="163.8" transform="rotate(-90 114.4 163.8)">1</text>
<text x="117" y="163.8" transform="rotate(-90 117 163.8)">2</text>
<text x="119.5" y="163.8" transform="rotate(-90 119.5 163.8)">3</text>
<text x="131" y="170.1">1</text>
<text x="131" y="172.6">2</text>
<text x="135.9" y="171.4">GNDRESET</text>
<text x="135.9" y="173.9">EN</text>
<text x="144.9" y="173.9">FB</text>
<text x="151.4" y="172.6">7</text>
<text x="151.4" y="170.1">8</text>
<text x="174" y="173.9">1</text>
<text x="179.5" y="173.9">2</text>
<text x="3.9" y="179">D</text>
<text x="131" y="175.2">3</text>
<text x="131" y="177.7">4</text>
<text x="135.9" y="176.4">IN</text>
<text x="135.9" y="179">IN</text>
<text x="143.1" y="179">OUT</text>
<text x="143.1" y="176.4">OUT</text>
<text x="151.4" y="177.7">5</text>
<text x="151.4" y="175.2">6</text>
<text x="174" y="176.4">3</text>
<text x="174" y="179">5</text>
<text x="179.5" y="176.4">4</text>
<text x="179.5" y="179">6</text>
<text x="201.4" y="177.7">Title</text>
<text x="290.7" y="179">D</text>
<text x="201.4" y="185.3">Size</text>
<text x="214.1" y="185.3">Number</text>
<text x="264.8" y="185.3">Revision</text>
<text x="202.7" y="189.1">A4</text>
<text x="201.4" y="192.9">Date:</text>
<text x="201.4" y="195.5">File:</text>
<text x="212.8" y="192.9">2014/11/16</text>
<text x="212.8" y="195.5">E:\2014</text>
<text x="230.7" y="195.5">\..\</text>
<text x="243.9" y="195.5">.SchDoc</text>
<text x="252.2" y="192.9">Sheet</text>
<text x="252.2" y="195.5">Drawn By:</text>
<text x="259.2" y="192.9">of</text>
<text x="38.2" y="199.3">1</text>
<text x="111.1" y="199.3">2</text>
<text x="184.1" y="199.3">3</text>
<text x="257" y="199.3">4</text>
</g>
<g font-size="2.2" fill="#000080">
<text x="14.9" y="17.9">P1</text>
<text x="184.9" y="17.9">P2</text>
<text x="223" y="17.9">U1</text>
<text x="266.1" y="20.5">P3</text>
<text x="37.7" y="28.1">U2</text>
<text x="210" y="27.8">C1</text>
<text x="217.6" y="27.8">C2</text>
<text x="237.9" y="27.8">C3</text>
<text x="245.6" y="27.8">C4</text>
<text x="14.9" y="33.7">7.2</text>
<text x="17.6" y="33.7">V</text>
<text x="184.9" y="30.6">Header 3</text>
<text x="210" y="32.9">100pF</text>
<text x="210" y="30.4">Cap2</text>
<text x="217.6" y="30.4">0.1uf</text>
<text x="223" y="31.1">LM29</text>
<text x="228.5" y="31.1">40</text>
<text x="237.9" y="30.4">0.1uf</text>
<text x="245.6" y="32.9">100pF</text>
<text x="245.6" y="30.4">Cap2</text>
<text x="266.1" y="33.2">Header 3X2</text>
<text x="37.7" y="43.3">TPS7350</text>
<text x="62.8" y="45.6">C5</text>
<text x="70.5" y="45.6">C6</text>
<text x="106.2" y="43.3">P4</text>
<text x="19.7" y="53.2">10uF</text>
<text x="19.7" y="48.1">C7</text>
<text x="19.7" y="50.7">Cap2</text>
<text x="29.9" y="48.1">C8</text>
<text x="29.9" y="50.7">0.1uf</text>
<text x="50.4" y="50.9">P6</text>
<text x="62.8" y="48.1">0.1uf</text>
<text x="70.5" y="50.7">10uF</text>
<text x="70.5" y="48.1">Cap2</text>
<text x="106.2" y="53.4">Header 2</text>
<text x="154.5" y="48.4">P5</text>
<text x="268.7" y="50.9">P7</text>
<text x="268.7" y="53.4">Header 3X2</text>
<text x="154.5" y="64.1">Header 3</text>
<text x="50.4" y="66.6">Header 3</text>
<text x="250.6" y="68.4">D1</text>
<text x="273.5" y="68.9">C9</text>
<text x="73.3" y="73.7">U3</text>
<text x="73.3" y="76.3">74LS244</text>
<text x="177.3" y="73.7">U4</text>
<text x="177.3" y="76.3">74LS244</text>
<text x="250.6" y="76.5">1N5819</text>
<text x="273.5" y="76">Cap2</text>
<text x="273.5" y="78.5">100pF</text>
<text x="85.7" y="86.7">C10</text>
<text x="192.3" y="89.2">C12</text>
<text x="250.6" y="88.7">C11</text>
<text x="85.7" y="93.8">0.1uf</text>
<text x="250.6" y="91.2">470pF</text>
<text x="192.3" y="96.3">0.1uf</text>
<text x="13.4" y="106.4">R5</text>
<text x="21" y="103.9">R1</text>
<text x="21" y="106.4">3.3k</text>
<text x="92" y="103.9">R2</text>
<text x="92" y="106.4">3.3k</text>
<text x="125" y="103.9">R3</text>
<text x="125" y="106.4">3.3k</text>
<text x="196.1" y="103.9">R4</text>
<text x="196.1" y="106.4">3.3k</text>
<text x="253.4" y="104.2">U5</text>
<text x="253.4" y="106.7">MC34063</text>
<text x="13.4" y="109">3.3k</text>
<text x="25" y="111.8">U6</text>
<text x="70.7" y="111.8">U7</text>
<text x="129.1" y="111.8">U8</text>
<text x="174.8" y="111.8">U9</text>
<text x="233.9" y="109">L1</text>
<text x="233.9" y="111.5">330uH</text>
<text x="267.1" y="109">R6</text>
<text x="267.1" y="111.5">10K</text>
<text x="52.7" y="119.1">470uf</text>
<text x="52.7" y="114.1">C13</text>
<text x="52.7" y="116.6">Cap2</text>
<text x="60.3" y="114.1">C14</text>
<text x="60.3" y="116.6">0.1uf</text>
<text x="95.8" y="115.8">R7</text>
<text x="113.6" y="115.8">R8</text>
<text x="156.7" y="119.1">470uf</text>
<text x="156.7" y="114.1">C15</text>
<text x="156.7" y="116.6">Cap2</text>
<text x="164.4" y="114.1">C16</text>
<text x="164.4" y="116.6">0.1uf</text>
<text x="199.9" y="115.8">R9</text>
<text x="95.8" y="120.4">3.3k</text>
<text x="113.6" y="120.4">3.3k</text>
<text x="199.9" y="120.4">3.3k</text>
<text x="265.9" y="123.4">R10</text>
<text x="13.4" y="126.7">R11 R12</text>
<text x="13.4" y="129.3">3.3k 3.3k</text>
<text x="25" y="127">BTN7971</text>
<text x="70.7" y="127">BTN7971</text>
<text x="97.1" y="126.7">R13 R14</text>
<text x="97.1" y="129.3">3.3k 3.3k</text>
<text x="117.4" y="126.7">R15 R16</text>
<text x="117.4" y="129.3">3.3k 3.3k</text>
<text x="129.1" y="127">BTN7971</text>
<text x="174.8" y="127">BTN7971</text>
<text x="201.1" y="126.7">R17 R18</text>
<text x="201.1" y="129.3">3.3k 3.3k</text>
<text x="244.3" y="129.3">R19</text>
<text x="244.3" y="131.8">180</text>
<text x="265.9" y="128">1K</text>
<text x="253.2" y="139.9">C17</text>
<text x="52.9" y="144.7">P8</text>
<text x="57.3" y="147.3">1</text>
<text x="157" y="144.7">P9</text>
<text x="161.4" y="147.3">2</text>
<text x="253.2" y="149.6">100pF</text>
<text x="253.2" y="147">Cap2</text>
<text x="111.3" y="157.4">P10</text>
<text x="134.2" y="167.6">U10</text>
<text x="243.3" y="167.6">P11</text>
<text x="111.3" y="173.1">7.2</text>
<text x="114.1" y="173.1">V</text>
<text x="172.2" y="170.1">P12</text>
<text x="243.3" y="170.1">Header 3</text>
<text x="134.2" y="182.8">TPS7350</text>
<text x="159.3" y="185.1">C18</text>
<text x="166.9" y="185.1">C19</text>
<text x="172.2" y="182.8">Header 3X2</text>
<text x="116.1" y="187.6">C20</text>
<text x="116.1" y="190.1">Cap2</text>
<text x="126.3" y="187.6">C21</text>
<text x="126.3" y="190.1">0.1uf</text>
<text x="159.3" y="187.6">0.1uf</text>
<text x="166.9" y="190.1">100pF</text>
<text x="166.9" y="187.6">Cap2</text>
<text x="116.1" y="192.7">100pF</text>
</g>
<g font-size="2.2" fill="#800000">
<text x="22.6" y="25.5">GND</text>
<text x="11.7" y="39.5">7V</text>
<text x="40.4" y="58.5">GND</text>
<text x="45.5" y="61">GND</text>
<text x="68.3" y="61">GND</text>
<text x="149.5" y="61">GND</text>
<text x="172.3" y="61">GND</text>
<text x="99.1" y="97.8">GND</text>
<text x="203.2" y="97.8">GND</text>
<text x="51.6" y="104.2">7V</text>
<text x="158.2" y="104.2">7V</text>
<text x="55.6" y="129.5">GND</text>
<text x="159.7" y="129.5">GND</text>
<text x="200.3" y="142.2">GND</text>
<text x="12.5" y="144.7">GND</text>
<text x="96.2" y="144.7">GND</text>
<text x="116.5" y="144.7">GND</text>
</g>
</svg>
